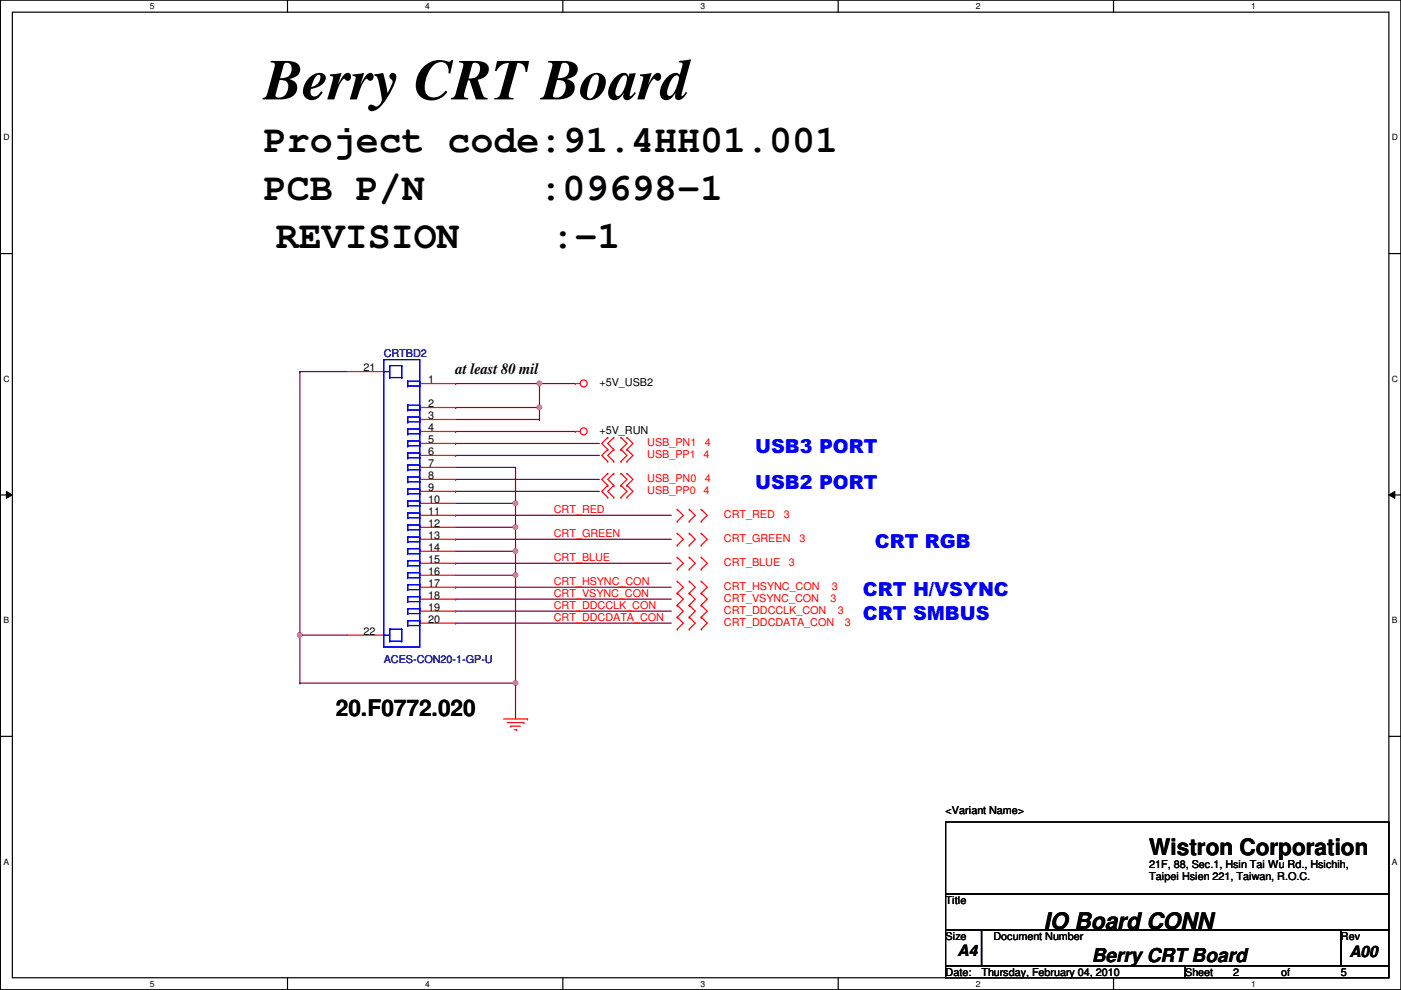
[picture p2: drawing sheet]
<svg xmlns="http://www.w3.org/2000/svg" width="297mm" height="210mm" viewBox="0 0 297 210" stroke-linecap="round" stroke-linejoin="round" font-family="sans-serif">
<path d="M.1 0h296.9v209.8h-296.9zM2.6 2.6h291.9v204.7h-291.9z" fill="none" stroke="#000" stroke-width=".25"/>
<g fill="#fff">
<path d="M31.8 .3h1v2h-1z"/>
<path d="M31.8 207.6h1v1.9h-1z"/>
</g>
<path d="M61 0v2.6M61 207.3v2.5" fill="none" stroke="#000" stroke-width=".25"/>
<g fill="#fff">
<path d="M90.1 .3h1v2h-1z"/>
<path d="M90.1 207.6h1v1.9h-1z"/>
</g>
<path d="M119.3 0v2.6M119.3 207.3v2.5" fill="none" stroke="#000" stroke-width=".25"/>
<g fill="#fff">
<path d="M148.5 .3h1v2h-1z"/>
<path d="M148.5 207.6h1v1.9h-1z"/>
</g>
<path d="M177.7 0v2.6M177.7 207.3v2.5" fill="none" stroke="#000" stroke-width=".25"/>
<g fill="#fff">
<path d="M206.9 .3h1v2h-1z"/>
<path d="M206.9 207.6h1v1.9h-1z"/>
</g>
<path d="M236.1 0v2.6M236.1 207.3v2.5" fill="none" stroke="#000" stroke-width=".25"/>
<g fill="#fff">
<path d="M265.3 .3h.9v2h-.9z"/>
<path d="M265.3 207.6h.9v1.9h-.9z"/>
<path d="M.7 28.2h1.3v1.9h-1.3z"/>
<path d="M295.1 28.2h1.3v1.9h-1.3z"/>
<path d="M.7 79.3h1.3v2h-1.3z"/>
<path d="M295.1 79.3h1.3v2h-1.3z"/>
</g>
<path d="M.1 53.8h2.5M294.5 53.8h2.5" fill="none" stroke="#000" stroke-width=".25"/>
<g fill="#fff">
<path d="M.7 130.5h1.2v2h-1.2z"/>
<path d="M295.1 130.5h1.2v2h-1.2z"/>
</g>
<path d="M.1 104.9h2.5M294.5 104.9h2.5" fill="none" stroke="#000" stroke-width=".25"/>
<path d="M1.4 104.2l1.2 .7-1.2 .8zM294.5 104.9l1.2-.7v1.5z" fill="#000"/>
<path d="M1.4 104.2l1.2 .7-1.2 .8zM294.5 104.9l1.2-.7v1.5z" fill="none" stroke="#000" stroke-width=".21"/>
<g fill="#fff">
<path d="M.7 181.7h1.2v2h-1.2z"/>
<path d="M295.1 181.7h1.2v2h-1.2z"/>
</g>
<path d="M.1 156.1h2.5M294.5 156.1h2.5" fill="none" stroke="#000" stroke-width=".25"/>
<path d="M114.4 81.3h.1M114.4 81.3h7.6" fill="none" stroke="#800040" stroke-width=".25"/>
<circle cx="114.4" cy="81.3" r=".49" fill="#f0f"/>
<circle cx="114.4" cy="81.3" r=".49" fill="none" stroke="#f0f" stroke-width=".25"/>
<path d="M96.6 86.4h.1M96.6 86.4h17.8" fill="none" stroke="#800040" stroke-width=".25"/>
<circle cx="114.4" cy="86.4" r=".49" fill="#f0f"/>
<circle cx="114.4" cy="86.4" r=".49" fill="none" stroke="#f0f" stroke-width=".25"/>
<path d="M63.6 78.8h.1M63.6 78.8h10.1M96.6 81.3h.1M96.6 91.5h.1M96.6 81.3h17.8M96.6 91.5h25.4M114.4 81.3h.1M114.4 81.3v5.1M63.6 134.7h.1M63.6 134.7v10.1" fill="none" stroke="#800040" stroke-width=".25"/>
<circle cx="63.6" cy="134.6" r=".49" fill="#f0f"/>
<circle cx="63.6" cy="134.6" r=".49" fill="none" stroke="#f0f" stroke-width=".25"/>
<path d="M63.6 134.7h.1M63.6 134.7h10.1M63.6 144.8h.1M63.6 144.8h45.7" fill="none" stroke="#800040" stroke-width=".25"/>
<circle cx="109.3" cy="144.8" r=".49" fill="#f0f"/>
<circle cx="109.3" cy="144.8" r=".49" fill="none" stroke="#f0f" stroke-width=".25"/>
<g fill="none" stroke="#800040" stroke-width=".25">
<path d="M63.6 78.8h.1M63.6 78.8v55.9M96.6 96.6h.1M96.6 94h.1M96.6 88.9h17.8M96.6 96.6h30.5M96.6 94h30.5M96.6 99.1h12.7M109.3 99.1h.1M109.3 99.1v7.6M114.4 88.9h.1M114.4 86.4h.1"/>
<path d="M114.4 86.4v2.5M96.6 114.3h.1M96.6 114.3h45.7M109.3 106.7h.1M109.3 144.8h.1M109.3 144.8v7.6"/>
</g>
<circle cx="109.3" cy="106.7" r=".49" fill="#f0f"/>
<circle cx="109.3" cy="106.7" r=".49" fill="none" stroke="#f0f" stroke-width=".25"/>
<path d="M96.6 104.2h.1M96.6 101.6h.1M96.6 104.2h30.5M96.6 101.6h30.5M96.6 106.7h12.7M109.3 106.7h.1M109.3 111.8h.1M109.3 106.7v5.1" fill="none" stroke="#800040" stroke-width=".25"/>
<circle cx="109.3" cy="111.8" r=".49" fill="#f0f"/>
<circle cx="109.3" cy="111.8" r=".49" fill="none" stroke="#f0f" stroke-width=".25"/>
<g fill="none" stroke="#800040" stroke-width=".25">
<path d="M96.6 109.3h.1M96.6 119.4h.1M96.6 109.3h45.7M96.6 111.8h12.7M96.6 119.4h45.7M96.6 116.9h12.7M109.3 111.8h.1M109.3 116.9h.1M109.3 111.8v5.1M96.6 129.6h.1M96.6 132.1h.1M96.6 124.5h.1"/>
<path d="M96.6 127h.1M96.6 129.6h45.7M96.6 132.1h45.7M96.6 124.5h45.7M96.6 127h45.7M96.6 122h12.7M109.3 122h.1M109.3 122v22.8M109.3 144.8h.1"/>
</g>
<circle cx="109.3" cy="116.9" r=".49" fill="#f0f"/>
<circle cx="109.3" cy="116.9" r=".49" fill="none" stroke="#f0f" stroke-width=".25"/>
<path d="M109.3 116.9v5.1M109.3 122h.1" fill="none" stroke="#800040" stroke-width=".25"/>
<circle cx="109.3" cy="121.9" r=".49" fill="#f0f"/>
<circle cx="109.3" cy="121.9" r=".49" fill="none" stroke="#f0f" stroke-width=".25"/>
<g fill="none" stroke="#f00" stroke-width=".25">
<path d="M73.7 78.8h7.7M89 81.3h7.6M89 91.5h7.6M89 86.4h7.6M89 88.9h7.6M89 94h7.6M89 96.6h7.6M89 99.1h7.6M122 81.3h.1M122 91.5h.1M122 81.3h1M122 91.5h1"/>
<path d="M128.9 97.8h.1M128.9 95.3h.1M128.9 92.8h.1M128.9 95.3l-1.3 1.3 1.3 1.2M128.9 92.8l-1.3 1.2 1.3 1.3M130.1 97.8h.1M130.1 95.3h.1M130.1 92.8h.1M130.1 95.3l-1.2 1.3 1.2 1.2M130.1 92.8l-1.2 1.2 1.2 1.3M131.7 95.3h.1M131.7 97.8h.1"/>
<path d="M131.7 92.8h.1M131.7 95.3l1.2 1.3-1.2 1.2M131.7 92.8l1.2 1.2-1.2 1.3M132.9 97.8h.1M132.9 95.3h.1M132.9 92.8h.1M132.9 95.3l1.3 1.3-1.3 1.2M132.9 92.8l1.3 1.2-1.3 1.3M89 101.6h7.6M89 104.2h7.6M89 106.7h7.6M89 109.3h7.6"/>
<path d="M89 111.8h7.6M89 114.3h7.6M89 116.9h7.6M89 119.4h7.6M128.9 105.5h.1M128.9 102.9h.1M128.9 100.4h.1M128.9 102.9l-1.3 1.3 1.3 1.3M128.9 100.4l-1.3 1.2 1.3 1.3M130.1 105.5h.1M130.1 102.9h.1M130.1 100.4h.1"/>
<path d="M130.1 102.9l-1.2 1.3 1.2 1.3M130.1 100.4l-1.2 1.2 1.2 1.3M131.7 102.9h.1M131.7 105.5h.1M131.7 100.4h.1M131.7 102.9l1.2 1.3-1.2 1.3M131.7 100.4l1.2 1.2-1.2 1.3M132.9 105.5h.1M132.9 102.9h.1M132.9 100.4h.1M132.9 102.9l1.3 1.3-1.3 1.3M132.9 100.4l1.3 1.2-1.3 1.3"/>
<path d="M143.6 115.6h.1M143.6 113.1h.1M143.6 110.5h.1M143.6 108h.1M143.6 118.2h.1M143.6 113.1l1.3 1.2-1.3 1.3M143.6 118.2l1.3 1.2-1.3 1.3M143.6 108l1.3 1.3-1.3 1.2M146.1 113.1h.1M146.1 115.6h.1M146.1 108h.1M146.1 110.5h.1"/>
<path d="M146.1 118.2h.1M146.1 113.1l1.3 1.2-1.3 1.3M146.1 108l1.3 1.3-1.3 1.2M146.1 118.2l1.3 1.2-1.3 1.3M148.7 115.6h.1M148.7 113.1h.1M148.7 110.5h.1M148.7 108h.1M148.7 118.2h.1M148.7 108l1.2 1.3-1.2 1.2M148.7 118.2l1.2 1.2-1.2 1.3M148.7 113.1l1.2 1.2-1.2 1.3"/>
<path d="M73.7 134.7h7.7M89 122h7.6M89 124.5h7.6M89 127h7.6M89 129.6h7.6M89 132.1h7.6M143.6 133.4h.1M143.6 130.9h.1M143.6 128.3h.1M143.6 125.8h.1M143.6 123.2h.1M143.6 120.7h.1"/>
<path d="M143.6 128.3l1.3 1.3-1.3 1.3M143.6 130.9l1.3 1.2-1.3 1.3M143.6 125.8l1.3 1.2-1.3 1.3M143.6 123.2l1.3 1.3-1.3 1.3M146.1 130.9h.1M146.1 133.4h.1M146.1 128.3h.1M146.1 123.2h.1M146.1 125.8h.1M146.1 120.7h.1M146.1 130.9l1.3 1.2-1.3 1.3M146.1 128.3l1.3 1.3-1.3 1.3"/>
<path d="M146.1 125.8l1.3 1.2-1.3 1.3M146.1 123.2l1.3 1.3-1.3 1.3M148.7 133.4h.1M148.7 130.9h.1M148.7 128.3h.1M148.7 125.8h.1M148.7 123.2h.1M148.7 120.7h.1M148.7 128.3l1.2 1.3-1.2 1.3M148.7 125.8l1.2 1.2-1.2 1.3M148.7 130.9l1.2 1.2-1.2 1.3M148.7 123.2l1.2 1.3-1.2 1.3"/>
<path d="M106.8 152.4h5M107.5 153.2h3.6M108.3 154h.1M108.3 154h2M109 154.7h.6M109.6 154.7h.1M111.1 153.2h.1M111.8 152.4h.1"/>
<circle cx="123.8" cy="91.5" r=".75"/>
<circle cx="123.8" cy="81.3" r=".75"/>
</g>
<path d="M200.5 174.3h94v15.2h-94zM200.5 189.5h94v7.6h-94zM200.5 197.1h7.6v7.7h-7.6zM208.1 197.1h76.2v7.7h-76.2zM284.3 197.1h10.2v7.7h-10.2zM200.5 204.8h50.8v2.5h-50.8zM251.3 204.8h43.2v2.5h-43.2z" fill="none" stroke="#000" stroke-width=".25"/>
<g fill="none" stroke="#00f" stroke-width=".25">
<path d="M81.4 76.2h7.6v61h-7.6zM81.4 78.8h.1M81.4 78.8h1.2M82.6 77.5h.1M82.6 77.5h2.6M82.6 77.5v2.6M85.2 77.5h.1M85.2 77.5v2.6M82.6 80.1h.1M82.6 80.1h2.6M85.2 80.1h.1M86.4 81.8h.1"/>
<path d="M86.4 80.8h.1M86.4 86.9h.1M86.4 85.9h.1M86.4 89.5h.1M86.4 88.4h.1M86.4 92h.1M86.4 91h.1M86.4 94.5h.1M86.4 93.5h.1M86.4 97.1h.1M86.4 96.1h.1M86.4 99.6h.1"/>
<path d="M86.4 98.6h.1M86.4 80.8h2.6M86.4 81.8h2.6M86.4 80.8v1M86.4 85.9v1M86.4 88.4v1.1M86.4 91v1M86.4 93.5v1M86.4 96.1v1M86.4 98.6v1M86.4 85.9h2.6M86.4 86.9h2.6"/>
<path d="M86.4 88.4h2.6M86.4 89.5h2.6M86.4 91h2.6M86.4 92h2.6M86.4 93.5h2.6M86.4 94.5h2.6M86.4 96.1h2.6M86.4 97.1h2.6M86.4 98.6h2.6M86.4 99.6h2.6M89 80.8h.1M89 81.8h.1"/>
<path d="M89 85.9h.1M89 86.9h.1M89 88.4h.1M89 89.5h.1M89 91h.1M89 92h.1M89 93.5h.1M89 94.5h.1M89 96.1h.1M89 97.1h.1M89 98.6h.1M89 99.6h.1"/>
<path d="M89 80.8v1M89 85.9v1M89 88.4v1.1M89 91v1M89 93.5v1M89 96.1v1M89 98.6v1M86.4 102.2h.1M86.4 101.1h.1M86.4 104.7h.1M86.4 103.7h.1M86.4 107.2h.1"/>
<path d="M86.4 106.2h.1M86.4 109.8h.1M86.4 108.8h.1M86.4 112.3h.1M86.4 111.3h.1M86.4 114.9h.1M86.4 113.8h.1M86.4 117.4h.1M86.4 116.4h.1M86.4 119.9h.1M86.4 118.9h.1M86.4 101.1v1.1"/>
<path d="M86.4 103.7v1M86.4 106.2v1M86.4 108.8v1M86.4 111.3v1M86.4 113.8v1.1M86.4 116.4v1M86.4 118.9v1M86.4 101.1h2.6M86.4 102.2h2.6M86.4 103.7h2.6M86.4 104.7h2.6M86.4 106.2h2.6"/>
<path d="M86.4 107.2h2.6M86.4 108.8h2.6M86.4 109.8h2.6M86.4 111.3h2.6M86.4 112.3h2.6M86.4 113.8h2.6M86.4 114.9h2.6M86.4 116.4h2.6M86.4 117.4h2.6M86.4 118.9h2.6M86.4 119.9h2.6M89 101.1h.1"/>
<path d="M89 102.2h.1M89 103.7h.1M89 104.7h.1M89 106.2h.1M89 107.2h.1M89 108.8h.1M89 109.8h.1M89 111.3h.1M89 112.3h.1M89 113.8h.1M89 114.9h.1M89 116.4h.1"/>
<path d="M89 117.4h.1M89 118.9h.1M89 119.9h.1M89 101.1v1.1M89 103.7v1M89 106.2v1M89 108.8v1M89 111.3v1M89 113.8v1.1M89 116.4v1M89 118.9v1M81.4 134.7h.1"/>
<path d="M81.4 134.7h1.2M82.6 135.9h.1M82.6 133.4h.1M82.6 133.4v2.5M82.6 133.4h2.6M82.6 135.9h2.6M85.2 133.4h.1M85.2 135.9h.1M85.2 133.4v2.5M86.4 126.5h.1M86.4 127.6h.1M86.4 124h.1"/>
<path d="M86.4 125h.1M86.4 121.5h.1M86.4 122.5h.1M86.4 131.6h.1M86.4 132.6h.1M86.4 129.1h.1M86.4 130.1h.1M86.4 121.5v1M86.4 124v1M86.4 126.5v1.1M86.4 129.1v1M86.4 131.6v1"/>
<path d="M86.4 127.6h2.6M86.4 126.5h2.6M86.4 125h2.6M86.4 124h2.6M86.4 122.5h2.6M86.4 121.5h2.6M86.4 132.6h2.6M86.4 131.6h2.6M86.4 130.1h2.6M86.4 129.1h2.6M89 127.6h.1M89 126.5h.1"/>
<path d="M89 125h.1M89 124h.1M89 122.5h.1M89 121.5h.1M89 132.6h.1M89 131.6h.1M89 130.1h.1M89 129.1h.1M89 121.5v1M89 124v1M89 126.5v1.1M89 129.1v1"/>
<path d="M89 131.6v1"/>
</g>
<circle cx="114.4" cy="81.3" r=".49" fill="#f0f"/>
<circle cx="114.4" cy="81.3" r=".49" fill="none" stroke="#f0f" stroke-width=".25"/>
<circle cx="114.4" cy="86.4" r=".49" fill="#f0f"/>
<circle cx="114.4" cy="86.4" r=".49" fill="none" stroke="#f0f" stroke-width=".25"/>
<circle cx="63.6" cy="134.6" r=".49" fill="#f0f"/>
<circle cx="63.6" cy="134.6" r=".49" fill="none" stroke="#f0f" stroke-width=".25"/>
<circle cx="109.3" cy="144.8" r=".49" fill="#f0f"/>
<circle cx="109.3" cy="144.8" r=".49" fill="none" stroke="#f0f" stroke-width=".25"/>
<circle cx="109.3" cy="106.7" r=".49" fill="#f0f"/>
<circle cx="109.3" cy="106.7" r=".49" fill="none" stroke="#f0f" stroke-width=".25"/>
<circle cx="109.3" cy="111.8" r=".49" fill="#f0f"/>
<circle cx="109.3" cy="111.8" r=".49" fill="none" stroke="#f0f" stroke-width=".25"/>
<circle cx="109.3" cy="116.9" r=".49" fill="#f0f"/>
<circle cx="109.3" cy="116.9" r=".49" fill="none" stroke="#f0f" stroke-width=".25"/>
<circle cx="109.3" cy="121.9" r=".49" fill="#f0f"/>
<circle cx="109.3" cy="121.9" r=".49" fill="none" stroke="#f0f" stroke-width=".25"/>
<text font-size="12.2" x="56" y="21.1">Berry CRT Board</text>
<g font-size="8.1">
<text x="56" y="32.3">Project code:91.4HH01.001</text>
<text x="56" y="42.4">PCB P/N</text>
<text x="114.4" y="42.4">:09698-1</text>
<text x="58.5" y="52.6">REVISION</text>
<text x="116.9" y="52.6">:-1</text>
</g>
<g font-size="4.8">
<text x="71.2" y="151.8">20.F0772.020</text>
<text x="243.7" y="181.3">Wistron Corporation</text>
<text x="221.3" y="197">IO Board CONN</text>
</g>
<g font-size="4.1" fill="#00f">
<text x="160.1" y="96">USB3 PORT</text>
<text x="160.1" y="103.6">USB2 PORT</text>
<text x="185.5" y="116.3">CRT RGB</text>
<text x="183" y="131.5">CRT SMBUS</text>
<text x="183" y="126.4">CRT H/VSYNC</text>
</g>
<text font-size="4.1" x="231.5" y="203.9">Berry CRT Board</text>
<g font-size="3.3">
<text x="96.6" y="79.2">at least 80 mil</text>
<text x="203" y="202.7">A4</text>
<text x="286.1" y="203">A00</text>
</g>
<g font-size="2.3" fill="#000080">
<text x="81.4" y="75.8">CRTBD2</text>
<text x="81.4" y="140.5">ACES-CON20-1-GP-U</text>
</g>
<g font-size="2.3">
<text x="77" y="78.7">21</text>
<text x="90.8" y="81.3">1</text>
<text x="127.1" y="81.9">+5V_USB2</text>
<text x="90.8" y="86.4">2</text>
<text x="90.8" y="88.9">3</text>
<text x="90.8" y="91.4">4</text>
<text x="90.8" y="94">5</text>
<text x="127.1" y="92">+5V_RUN</text>
<text x="90.8" y="96.5">6</text>
<text x="90.8" y="99.1">7</text>
<text x="90.8" y="101.6">8</text>
<text x="90.8" y="104.1">9</text>
<text x="90.8" y="106.7">10</text>
<text x="90.8" y="109.2">11</text>
<text x="90.8" y="111.8">12</text>
<text x="90.8" y="114.3">13</text>
<text x="90.8" y="116.8">14</text>
<text x="90.8" y="119.4">15</text>
<text x="90.8" y="121.9">16</text>
<text x="90.8" y="124.5">17</text>
<text x="90.8" y="127">18</text>
<text x="90.8" y="129.5">19</text>
<text x="77" y="134.6">22</text>
<text x="90.8" y="132.1">20</text>
<text x="200.5" y="172.6">&lt;Variant Name&gt;</text>
<text x="243.7" y="184">21F, 88, Sec.1, Hsin Tai Wu Rd., Hsichih,</text>
<text x="200.5" y="191.6">Title</text>
<text x="243.7" y="186.6">Taipei Hsien 221, Taiwan, R.O.C.</text>
<text x="200.5" y="199.2">Size</text>
<text x="210.6" y="199.2">Document Number</text>
<text x="284.3" y="199.2">Rev</text>
<text x="200.5" y="206.8">Date:</text>
<text x="208.1" y="206.8">Thursday, February 04, 2010</text>
<text x="251.3" y="206.8">Sheet</text>
<text x="261.4" y="206.8">2</text>
<text x="271.6" y="206.8">of</text>
<text x="284.3" y="206.8">5</text>
</g>
<g font-size="2.3" fill="#f00">
<text x="137.2" y="94.6">USB_PN1</text>
<text x="149.4" y="94.6">4</text>
<text x="137.2" y="97.1">USB_PP1</text>
<text x="149.2" y="97.1">4</text>
<text x="137.2" y="104.7">USB_PP0</text>
<text x="137.2" y="102.2">USB_PN0</text>
<text x="149.2" y="104.7">4</text>
<text x="149.4" y="102.2">4</text>
<text x="117.4" y="113.8">CRT_GREEN</text>
<text x="117.4" y="108.8">CRT_RED</text>
<text x="153.5" y="109.8">CRT_RED</text>
<text x="166.2" y="109.8">3</text>
<text x="117.4" y="118.9">CRT_BLUE</text>
<text x="153.5" y="114.9">CRT_GREEN</text>
<text x="153.5" y="120">CRT_BLUE</text>
<text x="167.2" y="120">3</text>
<text x="169.5" y="114.9">3</text>
<text x="117.4" y="124">CRT_HSYNC_CON</text>
<text x="153.5" y="125.1">CRT_HSYNC_CON</text>
<text x="176.4" y="125.1">3</text>
<text x="117.4" y="129.1">CRT_DDCCLK_CON</text>
<text x="117.4" y="131.6">CRT_DDCDATA_CON</text>
<text x="117.4" y="126.5">CRT_VSYNC_CON</text>
<text x="153.5" y="130.1">CRT_DDCCLK_CON</text>
<text x="153.5" y="127.6">CRT_VSYNC_CON</text>
<text x="176.1" y="127.6">3</text>
<text x="177.6" y="130.1">3</text>
<text x="153.5" y="132.7">CRT_DDCDATA_CON</text>
<text x="179.2" y="132.7">3</text>
</g>
<g font-size="1.8">
<text x="31.8" y="1.9">5</text>
<text x="90.1" y="1.9">4</text>
<text x="148.5" y="1.9">3</text>
<text x="206.9" y="1.9">2</text>
<text x="265.3" y="1.9">1</text>
<text x=".7" y="29.8">D</text>
<text x="295.1" y="29.8">D</text>
<text x=".7" y="80.9">C</text>
<text x="295.1" y="80.9">C</text>
<text x=".7" y="132.1">B</text>
<text x="295.1" y="132.1">B</text>
<text x=".7" y="183.3">A</text>
<text x="295.1" y="183.3">A</text>
<text x="31.8" y="209.2">5</text>
<text x="90.1" y="209.2">4</text>
<text x="148.5" y="209.2">3</text>
<text x="206.9" y="209.2">2</text>
<text x="265.3" y="209.2">1</text>
</g>
</svg>
